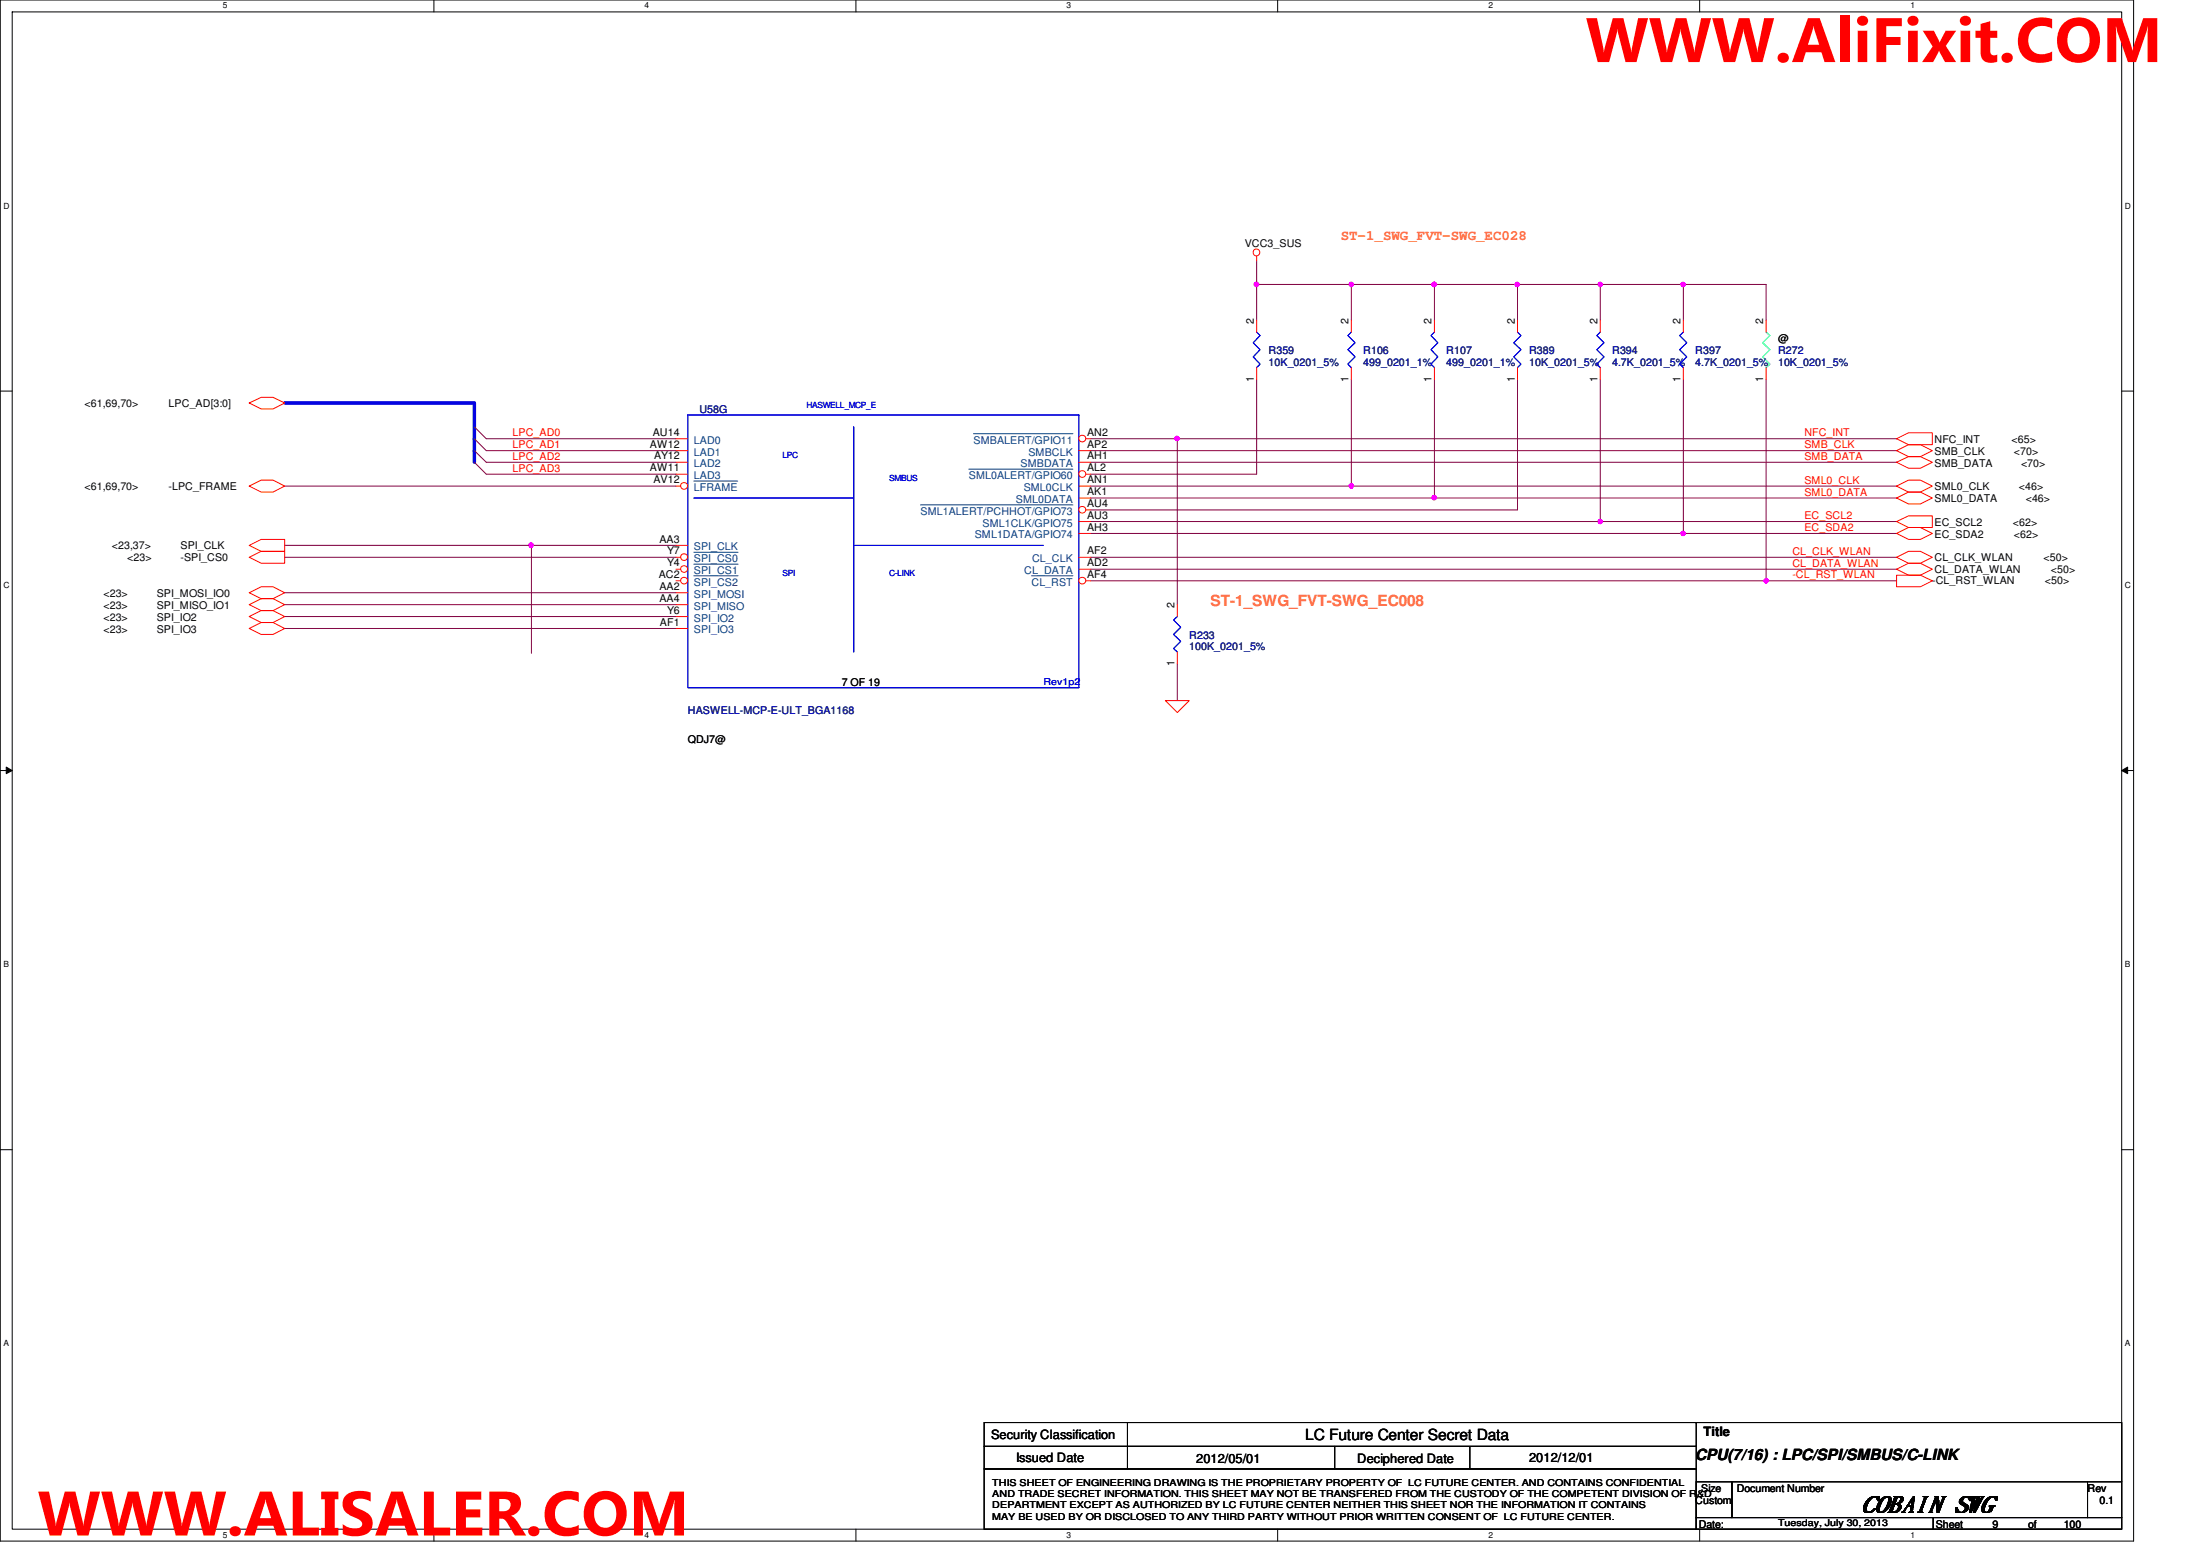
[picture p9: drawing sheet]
<svg xmlns="http://www.w3.org/2000/svg" width="297mm" height="210mm" viewBox="0 0 297 210" stroke-linecap="round" stroke-linejoin="round" font-family="sans-serif">
<path d="M0 0h288.1v208h-288.1zM1.6 1.6h284.9v204.8h-284.9z" fill="none" stroke="#000" stroke-width=".14"/>
<g fill="#fff">
<path d="M30.1 .2h.6v1.2h-.6z"/>
<path d="M30.1 206.6h.6v1.2h-.6z"/>
</g>
<path d="M58.6 0v1.6M58.6 206.4v1.6" fill="none" stroke="#000" stroke-width=".14"/>
<g fill="#fff">
<path d="M87 .2h.6v1.2h-.6z"/>
<path d="M87 206.6h.6v1.2h-.6z"/>
</g>
<path d="M115.6 0v1.6M115.6 206.4v1.6" fill="none" stroke="#000" stroke-width=".14"/>
<g fill="#fff">
<path d="M144 .2h.6v1.2h-.6z"/>
<path d="M144 206.6h.6v1.2h-.6z"/>
</g>
<path d="M172.5 0v1.6M172.5 206.4v1.6" fill="none" stroke="#000" stroke-width=".14"/>
<g fill="#fff">
<path d="M201 .2h.5v1.2h-.5z"/>
<path d="M201 206.6h.5v1.2h-.5z"/>
</g>
<path d="M229.5 0v1.6M229.5 206.4v1.6" fill="none" stroke="#000" stroke-width=".14"/>
<g fill="#fff">
<path d="M257.9 .2h.6v1.2h-.6z"/>
<path d="M257.9 206.6h.6v1.2h-.6z"/>
<path d="M.5 27.2h.7v1.2h-.7z"/>
<path d="M286.9 27.2h.8v1.2h-.8z"/>
<path d="M.5 78.4h.7v1.1h-.7z"/>
<path d="M286.9 78.4h.8v1.1h-.8z"/>
</g>
<path d="M0 52.8h1.6M286.5 52.8h1.6" fill="none" stroke="#000" stroke-width=".14"/>
<g fill="#fff">
<path d="M.5 129.6h.7v1.2h-.7z"/>
<path d="M286.9 129.6h.7v1.2h-.7z"/>
</g>
<path d="M0 104h1.6M.8 103.5l.8 .5-.8 .4zM286.5 104h1.6M286.5 104l.8-.5v.9z" fill="none" stroke="#000" stroke-width=".14"/>
<path d="M.8 103.5l.8 .5-.8 .4zM286.5 104l.8-.5v.9z" fill="#000"/>
<g fill="#fff">
<path d="M.5 180.8h.7v1.1h-.7z"/>
<path d="M286.9 180.8h.7v1.1h-.7z"/>
</g>
<path d="M0 155.2h1.6M286.5 155.2h1.6" fill="none" stroke="#000" stroke-width=".14"/>
<path d="M65.7 59.2h25.6M38.4 65.6h52.9M65.7 60.8h25.6M65.7 62.4h25.6M65.7 64h25.6M71.8 73.6h19.5M38.4 83.2h52.9M38.4 84.8h52.9" fill="none" stroke="#800040" stroke-width=".14"/>
<path d="M38.4 54.4h25.6M64 60.8v1.6" fill="none" stroke="#00f" stroke-width=".47"/>
<circle cx="71.7" cy="73.6" r=".31" fill="#f0f"/>
<circle cx="71.7" cy="73.6" r=".31" fill="none" stroke="#f0f" stroke-width=".14"/>
<path d="M193.7 38.4h11.2M38.4 75.2h52.9M147.3 67.2h46.4M147.3 65.6h35.2M216.1 70.4h40M38.4 80h52.9M38.4 81.6h52.9" fill="none" stroke="#800040" stroke-width=".14"/>
<circle cx="216.1" cy="70.4" r=".3" fill="#f0f"/>
<circle cx="216.1" cy="70.4" r=".3" fill="none" stroke="#f0f" stroke-width=".14"/>
<path d="M204.9 38.4v4.8M204.9 51.2v17.6M216.1 51.2v19.2h-68.8M238.5 51.2v27.2h-91.2" fill="none" stroke="#800040" stroke-width=".14"/>
<circle cx="204.8" cy="38.4" r=".3" fill="#f0f"/>
<circle cx="204.8" cy="38.4" r=".3" fill="none" stroke="#f0f" stroke-width=".14"/>
<path d="M204.9 38.4h11.2M147.3 68.8h57.6" fill="none" stroke="#800040" stroke-width=".14"/>
<circle cx="216.1" cy="38.4" r=".3" fill="#f0f"/>
<circle cx="216.1" cy="38.4" r=".3" fill="none" stroke="#f0f" stroke-width=".14"/>
<path d="M216.1 38.4v4.8M227.3 51.2v20.8" fill="none" stroke="#800040" stroke-width=".14"/>
<circle cx="227.2" cy="72" r=".3" fill="#f0f"/>
<circle cx="227.2" cy="72" r=".3" fill="none" stroke="#f0f" stroke-width=".14"/>
<path d="M216.1 38.4h11.2" fill="none" stroke="#800040" stroke-width=".14"/>
<circle cx="227.2" cy="38.4" r=".3" fill="#f0f"/>
<circle cx="227.2" cy="38.4" r=".3" fill="none" stroke="#f0f" stroke-width=".14"/>
<path d="M227.3 38.4v4.8M238.5 38.4v4.8M238.5 78.4h17.6" fill="none" stroke="#800040" stroke-width=".14"/>
<circle cx="238.5" cy="78.4" r=".3" fill="#f0f"/>
<circle cx="238.5" cy="78.4" r=".3" fill="none" stroke="#f0f" stroke-width=".14"/>
<path d="M169.7 38.4v4.8M227.3 38.4h11.2M159 59.2h97.1M169.7 51.2v12.8h-22.4M182.5 51.2v14.4h73.6M147.3 75.2h108.8M147.3 76.8h108.8M147.3 72h108.8" fill="none" stroke="#800040" stroke-width=".14"/>
<circle cx="182.4" cy="65.6" r=".31" fill="#f0f"/>
<circle cx="182.4" cy="65.6" r=".31" fill="none" stroke="#f0f" stroke-width=".14"/>
<path d="M193.7 51.2v16" fill="none" stroke="#800040" stroke-width=".14"/>
<circle cx="193.7" cy="67.2" r=".31" fill="#f0f"/>
<circle cx="193.7" cy="67.2" r=".31" fill="none" stroke="#f0f" stroke-width=".14"/>
<path d="M169.7 38.4h12.8M193.7 67.2h62.4" fill="none" stroke="#800040" stroke-width=".14"/>
<circle cx="182.5" cy="38.4" r=".3" fill="#f0f"/>
<circle cx="182.5" cy="38.4" r=".3" fill="none" stroke="#f0f" stroke-width=".14"/>
<circle cx="169.7" cy="38.4" r=".31" fill="#f0f"/>
<circle cx="169.7" cy="38.4" r=".31" fill="none" stroke="#f0f" stroke-width=".14"/>
<path d="M193.7 38.4h-11.2v4.8" fill="none" stroke="#800040" stroke-width=".14"/>
<circle cx="193.7" cy="38.4" r=".31" fill="#f0f"/>
<circle cx="193.7" cy="38.4" r=".31" fill="none" stroke="#f0f" stroke-width=".14"/>
<path d="M193.7 38.4v4.8" fill="none" stroke="#800040" stroke-width=".14"/>
<circle cx="193.7" cy="38.4" r=".31" fill="#f0f"/>
<circle cx="193.7" cy="38.4" r=".31" fill="none" stroke="#f0f" stroke-width=".14"/>
<path d="M159 59.2v22.4M38.4 73.6h33.4v14.6M147.3 60.8h108.8M147.3 62.4h108.8" fill="none" stroke="#800040" stroke-width=".14"/>
<path d="M64 54.4v6.4" fill="none" stroke="#00f" stroke-width=".47"/>
<circle cx="158.9" cy="59.2" r=".3" fill="#f0f"/>
<circle cx="158.9" cy="59.2" r=".3" fill="none" stroke="#f0f" stroke-width=".14"/>
<path d="M169.7 35.2v3.2M64 57.6l1.7 1.6M64 59.2l1.7 1.6M147.3 59.2h11.7M64 60.8l1.7 1.6M64 62.4l1.7 1.6M159 89.6v5" fill="none" stroke="#800040" stroke-width=".14"/>
<g fill="none" stroke="#f00" stroke-width=".14">
<path d="M169.7 34.6v.6M33.7 54.4l1.6-.8h1.6l1.5 .8-1.5 .8h-1.6zM91.3 59.2h1.6M169.7 49.6v1.6M169.7 43.2v1.6M182.5 49.6v1.6M182.5 43.2v1.6M193.7 49.6v1.6M193.7 43.2v1.6M204.9 49.6v1.6M204.9 43.2v1.6M216.1 49.6v1.6"/>
<path d="M216.1 43.2v1.6M227.3 49.6v1.6M227.3 43.2v1.6M238.5 49.6v1.6M238.5 43.2v1.6M256.1 59.2l1.6-.8h3.2v1.6h-3.2zM33.7 65.6l1.6-.8h1.6l1.5 .8-1.5 .8h-1.6zM33.7 73.6l1.6-.8h3.1v1.6h-3.1zM33.7 75.2l1.6-.8h3.1v1.6h-3.1zM91.3 60.8h1.6M91.3 62.4h1.6M91.3 64h1.6"/>
<path d="M256.1 77.6h3.2l1.6 .8-1.6 .8h-3.2zM256.1 72l1.6-.8h1.6l1.6 .8-1.6 .8h-1.6zM256.1 70.4l1.6-.8h3.2v1.6h-3.2zM256.1 75.2l1.6-.8h1.6l1.6 .8-1.6 .8h-1.6zM256.1 76.8l1.6-.8h1.6l1.6 .8-1.6 .8h-1.6zM256.1 62.4l1.6-.8h1.6l1.6 .8-1.6 .8h-1.6zM256.1 67.2l1.6-.8h1.6l1.6 .8-1.6 .8h-1.6zM256.1 65.6l1.6-.8h1.6l1.6 .8-1.6 .8h-1.6zM256.1 60.8l1.6-.8h1.6l1.6 .8-1.6 .8h-1.6zM33.7 81.6l1.6-.8h1.6l1.5 .8-1.5 .8h-1.6zM33.7 83.2l1.6-.8h1.6l1.5 .8-1.5 .8h-1.6zM33.7 84.8l1.6-.8h1.6l1.5 .8-1.5 .8h-1.6z"/>
<path d="M33.7 80l1.6-.8h1.6l1.5 .8-1.5 .8h-1.6zM157.3 94.6h3.3l-1.6 1.6zM159 88v1.6M159 81.6v1.6"/>
<circle cx="169.6" cy="34.1" r=".46"/>
</g>
<path d="M132.9 192h96.1v3.2h-96.1zM132.9 195.2h96.1v3.1h-96.1zM132.9 198.3h96.1v8.1h-96.1zM152.2 192v6.3M180.2 195.2v3.1M198.5 195.2v3.1M228.9 192h57.6v8M229 200h4.8v4.9h-4.8zM229 204.9h32v1.5h-32zM233.8 200h48.1v4.9h-48.1zM261 204.9h25.5v1.5h-25.5zM281.9 200h4.6v4.9h-4.6z" fill="none" stroke="#000" stroke-width=".14"/>
<path d="M92.9 56h52.8v36.8h-52.8zM115.3 57.6v30.4M169.7 44.8l.4 .5-.9 1 .9 .9-.9 1 .9 .9-.4 .5M182.5 44.8l-.5 .5 1 1-1 .9 1 1-1 .9 .5 .5M193.7 44.8l-.5 .5 .9 1-.9 .9 .9 1-.9 .9 .5 .5M204.9 44.8l.5 .5-1 1 1 .9-1 1 1 .9-.5 .5M216.1 44.8l-.5 .5 1 1-1 .9 1 1-1 .9 .5 .5M227.3 44.8l-.5 .5 .9 1-.9 .9 .9 1-.9 .9 .5 .5M93.7 67.2h21.6M115.3 73.6h25.6M159 83.2l-.6 .5 1 1-1 .9 1 1-1 .9 .6 .5" fill="none" stroke="#00f" stroke-width=".14"/>
<path d="M238.5 44.8l.5 .5-1 1 1 .9-1 1 1 .9-.5 .5" fill="none" stroke="#00ff80" stroke-width=".14"/>
<circle cx="92.4" cy="65.6" r=".46" fill="#fff"/>
<g fill="none" stroke="#f00" stroke-width=".14">
<path d="M91.3 65.6h.6"/>
<circle cx="92.4" cy="65.6" r=".46"/>
</g>
<path d="M93.7 64.9h5.9" fill="none" stroke="#004080" stroke-width=".14"/>
<circle cx="92.4" cy="75.2" r=".46" fill="#fff"/>
<g fill="none" stroke="#f00" stroke-width=".14">
<path d="M91.3 75.2h.6M91.3 73.6h1.6"/>
<circle cx="92.4" cy="75.2" r=".46"/>
</g>
<path d="M93.7 74.5h5.9" fill="none" stroke="#004080" stroke-width=".14"/>
<circle cx="92.4" cy="76.8" r=".46" fill="#fff"/>
<g fill="none" stroke="#f00" stroke-width=".14">
<path d="M91.3 76.8h.6"/>
<circle cx="92.4" cy="76.8" r=".46"/>
</g>
<path d="M93.7 76.2h5.9" fill="none" stroke="#004080" stroke-width=".14"/>
<circle cx="92.4" cy="78.4" r=".46" fill="#fff"/>
<g fill="none" stroke="#f00" stroke-width=".14">
<path d="M91.3 78.4h.6M91.3 80h1.6M91.3 81.6h1.6M91.3 83.2h1.6M91.3 84.8h1.6"/>
<circle cx="92.4" cy="78.4" r=".46"/>
</g>
<path d="M93.7 77.7h5.9" fill="none" stroke="#004080" stroke-width=".14"/>
<circle cx="146.1" cy="59.2" r=".46" fill="#fff"/>
<g fill="none" stroke="#f00" stroke-width=".14">
<path d="M146.6 59.2h.7M145.7 60.8h1.6"/>
<circle cx="146.1" cy="59.2" r=".46"/>
</g>
<path d="M131.4 58.5h13.5" fill="none" stroke="#004080" stroke-width=".14"/>
<circle cx="146.1" cy="64" r=".46" fill="#fff"/>
<g fill="none" stroke="#f00" stroke-width=".14">
<path d="M145.7 62.4h1.6M145.7 65.6h1.6M145.7 67.2h1.6M146.6 64h.7"/>
<circle cx="146.1" cy="64" r=".46"/>
</g>
<path d="M130.8 63.3h14.1" fill="none" stroke="#004080" stroke-width=".14"/>
<circle cx="146.1" cy="68.8" r=".46" fill="#fff"/>
<g fill="none" stroke="#f00" stroke-width=".14">
<path d="M145.7 72h1.6M145.7 70.4h1.6M145.7 75.2h1.6M145.7 76.8h1.6M146.6 68.8h.7"/>
<circle cx="146.1" cy="68.8" r=".46"/>
</g>
<path d="M124.3 68.2h20.6" fill="none" stroke="#004080" stroke-width=".14"/>
<circle cx="146.1" cy="78.4" r=".46" fill="#fff"/>
<g fill="none" stroke="#f00" stroke-width=".14">
<path d="M146.6 78.4h.7"/>
<circle cx="146.1" cy="78.4" r=".46"/>
</g>
<path d="M139.3 77.7h5.6" fill="none" stroke="#004080" stroke-width=".14"/>
<circle cx="71.7" cy="73.6" r=".31" fill="#f0f"/>
<circle cx="71.7" cy="73.6" r=".31" fill="none" stroke="#f0f" stroke-width=".14"/>
<circle cx="216.1" cy="70.4" r=".3" fill="#f0f"/>
<circle cx="216.1" cy="70.4" r=".3" fill="none" stroke="#f0f" stroke-width=".14"/>
<circle cx="204.8" cy="38.4" r=".3" fill="#f0f"/>
<circle cx="204.8" cy="38.4" r=".3" fill="none" stroke="#f0f" stroke-width=".14"/>
<circle cx="216.1" cy="38.4" r=".3" fill="#f0f"/>
<circle cx="216.1" cy="38.4" r=".3" fill="none" stroke="#f0f" stroke-width=".14"/>
<circle cx="227.2" cy="72" r=".3" fill="#f0f"/>
<circle cx="227.2" cy="72" r=".3" fill="none" stroke="#f0f" stroke-width=".14"/>
<circle cx="227.2" cy="38.4" r=".3" fill="#f0f"/>
<circle cx="227.2" cy="38.4" r=".3" fill="none" stroke="#f0f" stroke-width=".14"/>
<circle cx="238.5" cy="78.4" r=".3" fill="#f0f"/>
<circle cx="238.5" cy="78.4" r=".3" fill="none" stroke="#f0f" stroke-width=".14"/>
<circle cx="182.4" cy="65.6" r=".31" fill="#f0f"/>
<circle cx="182.4" cy="65.6" r=".31" fill="none" stroke="#f0f" stroke-width=".14"/>
<circle cx="193.7" cy="67.2" r=".31" fill="#f0f"/>
<circle cx="193.7" cy="67.2" r=".31" fill="none" stroke="#f0f" stroke-width=".14"/>
<circle cx="182.5" cy="38.4" r=".3" fill="#f0f"/>
<circle cx="182.5" cy="38.4" r=".3" fill="none" stroke="#f0f" stroke-width=".14"/>
<circle cx="169.7" cy="38.4" r=".31" fill="#f0f"/>
<circle cx="169.7" cy="38.4" r=".31" fill="none" stroke="#f0f" stroke-width=".14"/>
<circle cx="193.7" cy="38.4" r=".31" fill="#f0f"/>
<circle cx="193.7" cy="38.4" r=".31" fill="none" stroke="#f0f" stroke-width=".14"/>
<circle cx="193.7" cy="38.4" r=".31" fill="#f0f"/>
<circle cx="193.7" cy="38.4" r=".31" fill="none" stroke="#f0f" stroke-width=".14"/>
<circle cx="158.9" cy="59.2" r=".3" fill="#f0f"/>
<circle cx="158.9" cy="59.2" r=".3" fill="none" stroke="#f0f" stroke-width=".14"/>
<g font-size="8.5" fill="#f00">
<text x="214.1" y="8.4">WWW.AliFixit.COM</text>
<text x="5.1" y="207.3">WWW.ALISALER.COM</text>
</g>
<text font-size="3" x="251.4" y="204">COBAIN SWG</text>
<text font-size="2.1" fill="#ff8000" x="163.4" y="81.7">ST-1_SWG_FVT-SWG_EC008</text>
<g font-size="2.1">
<text x="176.2" y="194.4">LC Future Center Secret Data</text>
<text x="228.9" y="197.1">CPU(7/16) : LPC/SPI/SMBUS/C-LINK</text>
</g>
<text font-size="1.9" fill="#ff8000" x="181" y="32.3">ST-1_SWG_FVT-SWG_EC028</text>
<g font-size="1.7">
<text x="133.8" y="194.3">Security Classification</text>
<text x="137.2" y="197.3">Issued Date</text>
<text x="161.5" y="197.5">2012/05/01</text>
<text x="183.3" y="197.5">Deciphered Date</text>
<text x="206.5" y="197.3">2012/12/01</text>
<text x="230" y="193.8">Title</text>
</g>
<g font-size="1.4">
<text x="168.1" y="33.4">VCC3_SUS</text>
<text x="169.3" y="43.7" transform="rotate(-90 169.3 43.7)">2</text>
<text x="182.1" y="43.7" transform="rotate(-90 182.1 43.7)">2</text>
<text x="193.3" y="43.7" transform="rotate(-90 193.3 43.7)">2</text>
<text x="204.5" y="43.7" transform="rotate(-90 204.5 43.7)">2</text>
<text x="215.7" y="43.7" transform="rotate(-90 215.7 43.7)">2</text>
<text x="226.9" y="43.7" transform="rotate(-90 226.9 43.7)">2</text>
<text x="238.1" y="43.7" transform="rotate(-90 238.1 43.7)">2</text>
<text x="240.1" y="46.2">@</text>
<text x="169.3" y="51.5" transform="rotate(-90 169.3 51.5)">1</text>
<text x="182.1" y="51.5" transform="rotate(-90 182.1 51.5)">1</text>
<text x="193.3" y="51.5" transform="rotate(-90 193.3 51.5)">1</text>
<text x="204.5" y="51.5" transform="rotate(-90 204.5 51.5)">1</text>
<text x="215.7" y="51.5" transform="rotate(-90 215.7 51.5)">1</text>
<text x="226.9" y="51.5" transform="rotate(-90 226.9 51.5)">1</text>
<text x="238.1" y="51.5" transform="rotate(-90 238.1 51.5)">1</text>
<text x="11.4" y="55">&lt;61,69,70&gt;</text>
<text x="22.8" y="55">LPC_AD[3:0]</text>
<text x="88.1" y="58.8">AU14</text>
<text x="146.8" y="58.8">AN2</text>
<text x="261.2" y="59.8">NFC_INT</text>
<text x="271.6" y="59.8">&lt;65&gt;</text>
<text x="87.8" y="60.5">AW12</text>
<text x="87.8" y="63.6">AW11</text>
<text x="88.2" y="65.2">AV12</text>
<text x="88.3" y="62">AY12</text>
<text x="146.8" y="65.2">AN1</text>
<text x="146.8" y="60.5">AP2</text>
<text x="146.8" y="62">AH1</text>
<text x="146.8" y="63.6">AL2</text>
<text x="261.2" y="63">SMB_DATA</text>
<text x="261.2" y="61.4">SMB_CLK</text>
<text x="271.9" y="61.4">&lt;70&gt;</text>
<text x="272.9" y="63">&lt;70&gt;</text>
<text x="11.4" y="66.2">&lt;61,69,70&gt;</text>
<text x="22.8" y="66.2">-LPC_FRAME</text>
<text x="146.8" y="71.6">AH3</text>
<text x="146.8" y="66.8">AK1</text>
<text x="146.8" y="68.5">AU4</text>
<text x="146.8" y="70">AU3</text>
<text x="261.2" y="71">EC_SCL2</text>
<text x="261.2" y="67.8">SML0_DATA</text>
<text x="261.2" y="66.2">SML0_CLK</text>
<text x="271.8" y="71">&lt;62&gt;</text>
<text x="272.6" y="66.2">&lt;46&gt;</text>
<text x="273.5" y="67.8">&lt;46&gt;</text>
<text x="15.1" y="74.2">&lt;23,37&gt;</text>
<text x="17.2" y="75.8">&lt;23&gt;</text>
<text x="24.4" y="74.2">SPI_CLK</text>
<text x="24.4" y="75.8">-SPI_CS0</text>
<text x="89" y="73.2">AA3</text>
<text x="90.1" y="74.8">Y7</text>
<text x="90.1" y="76.5">Y4</text>
<text x="146.8" y="74.8">AF2</text>
<text x="146.8" y="76.5">AD2</text>
<text x="261.2" y="72.6">EC_SDA2</text>
<text x="261.2" y="75.8">CL_CLK_WLAN</text>
<text x="261.2" y="77.4">CL_DATA_WLAN</text>
<text x="271.9" y="72.6">&lt;62&gt;</text>
<text x="275.9" y="75.8">&lt;50&gt;</text>
<text x="276.9" y="77.4">&lt;50&gt;</text>
<text x="14" y="82.2">&lt;23&gt;</text>
<text x="14" y="83.8">&lt;23&gt;</text>
<text x="14" y="80.6">&lt;23&gt;</text>
<text x="21.2" y="82.2">SPI_MISO_IO1</text>
<text x="21.2" y="83.8">SPI_IO2</text>
<text x="21.2" y="80.6">SPI_MOSI_IO0</text>
<text x="88.9" y="78">AC2</text>
<text x="89" y="79.6">AA2</text>
<text x="89" y="81.2">AA4</text>
<text x="90.1" y="82.8">Y6</text>
<text x="146.8" y="78">AF4</text>
<text x="158.6" y="82.1" transform="rotate(-90 158.6 82.1)">2</text>
<text x="260.9" y="78.8">-CL_RST_WLAN</text>
<text x="276.1" y="78.8">&lt;50&gt;</text>
<text x="14" y="85.4">&lt;23&gt;</text>
<text x="21.2" y="85.4">SPI_IO3</text>
<text x="89.1" y="84.5">AF1</text>
<text x="158.6" y="89.9" transform="rotate(-90 158.6 89.9)">1</text>
<text x="113.7" y="92.6">7 OF 19</text>
<text x="92.9" y="100.2">QDJ7@</text>
<text x="228.9" y="203">Custom</text>
<text x="229.7" y="201.4">Size</text>
<text x="234.5" y="201.4">Document Number</text>
<text x="281.9" y="201.4">Rev</text>
<text x="283.5" y="203">0.1</text>
<text x="229.4" y="206.2">Date:</text>
<text x="261.4" y="206.2">Sheet</text>
<text x="269" y="206.2">9</text>
<text x="273.9" y="206.2">of</text>
<text x="278.6" y="206.2">100</text>
</g>
<g font-size="1.4" fill="#000080">
<text x="171.3" y="47.8">R359</text>
<text x="184.1" y="47.8">R106</text>
<text x="195.3" y="47.8">R107</text>
<text x="206.5" y="47.8">R389</text>
<text x="217.7" y="47.8">R394</text>
<text x="228.9" y="47.8">R397</text>
<text x="240.1" y="47.8">R272</text>
<text x="171.3" y="49.4">10K_0201_5%</text>
<text x="184.1" y="49.4">499_0201_1%</text>
<text x="195.3" y="49.4">499_0201_1%</text>
<text x="206.5" y="49.4">10K_0201_5%</text>
<text x="217.7" y="49.4">4.7K_0201_5%</text>
<text x="228.9" y="49.4">4.7K_0201_5%</text>
<text x="240.1" y="49.4">10K_0201_5%</text>
<text x="94.4" y="55.8">U58G</text>
<text x="160.6" y="86.2">R233</text>
<text x="160.6" y="87.8">100K_0201_5%</text>
<text x="92.9" y="96.4">HASWELL-MCP-E-ULT_BGA1168</text>
</g>
<g font-size="1.4" fill="#f00">
<text x="69.2" y="58.9">LPC_AD0</text>
<text x="243.6" y="58.9">NFC_INT</text>
<text x="69.2" y="60.5">LPC_AD1</text>
<text x="69.2" y="62.1">LPC_AD2</text>
<text x="69.2" y="63.7">LPC_AD3</text>
<text x="243.6" y="65.3">SML0_CLK</text>
<text x="243.6" y="60.5">SMB_CLK</text>
<text x="243.6" y="62.1">SMB_DATA</text>
<text x="243.6" y="70.1">EC_SCL2</text>
<text x="243.6" y="71.7">EC_SDA2</text>
<text x="243.6" y="66.9">SML0_DATA</text>
<text x="242" y="74.9">CL_CLK_WLAN</text>
<text x="242" y="76.5">CL_DATA_WLAN</text>
<text x="242" y="78.1">-CL_RST_WLAN</text>
</g>
<g font-size="1.4" fill="#004080">
<text x="93.7" y="59.9">LAD0</text>
<text x="131.4" y="59.9">SMBALERT/GPIO11</text>
<text x="93.7" y="61.5">LAD1</text>
<text x="93.7" y="63.1">LAD2</text>
<text x="93.7" y="64.7">LAD3</text>
<text x="130.8" y="64.7">SML0ALERT/GPIO60</text>
<text x="137.8" y="63.1">SMBDATA</text>
<text x="138.8" y="61.5">SMBCLK</text>
<text x="93.7" y="66.3">LFRAME</text>
<text x="124.3" y="69.5">SML1ALERT/PCHHOT/GPIO73</text>
<text x="132.7" y="71.1">SML1CLK/GPIO75</text>
<text x="137.2" y="67.9">SML0DATA</text>
<text x="138.2" y="66.3">SML0CLK</text>
<text x="93.7" y="75.9">SPI_CS0</text>
<text x="93.7" y="74.3">SPI_CLK</text>
<text x="93.7" y="77.5">SPI_CS1</text>
<text x="131.6" y="72.7">SML1DATA/GPIO74</text>
<text x="138.3" y="77.5">CL_DATA</text>
<text x="139.4" y="75.9">CL_CLK</text>
<text x="93.7" y="79.1">SPI_CS2</text>
<text x="93.7" y="80.7">SPI_MOSI</text>
<text x="93.7" y="82.3">SPI_MISO</text>
<text x="93.7" y="83.9">SPI_IO2</text>
<text x="139.3" y="79.1">CL_RST</text>
<text x="93.7" y="85.5">SPI_IO3</text>
</g>
<text font-size="1.3" fill="#00f" x="140.9" y="92.4">Rev1p2</text>
<g font-size="1.3">
<text x="134" y="200.6">THIS SHEET OF ENGINEERING DRAWING IS THE PROPRIETARY PROPERTY OF LC FUTURE CENTER. AND CONTAINS CONFIDENTIAL</text>
<text x="134" y="202.1">AND TRADE SECRET INFORMATION. THIS SHEET MAY NOT BE TRANSFERED FROM THE CUSTODY OF THE COMPETENT DIVISION OF R&amp;D</text>
<text x="134" y="203.6">DEPARTMENT EXCEPT AS AUTHORIZED BY LC FUTURE CENTER NEITHER THIS SHEET NOR THE INFORMATION IT CONTAINS</text>
<text x="134" y="205.1">MAY BE USED BY OR DISCLOSED TO ANY THIRD PARTY WITHOUT PRIOR WRITTEN CONSENT OF LC FUTURE CENTER.</text>
<text x="240.1" y="206">Tuesday, July 30, 2013</text>
</g>
<g font-size="1.1">
<text x="30.1" y="1.1">5</text>
<text x="87" y="1.1">4</text>
<text x="144" y="1.1">3</text>
<text x="201" y="1.1">2</text>
<text x="257.9" y="1.1">1</text>
<text x=".5" y="28.2">D</text>
<text x="286.9" y="28.2">D</text>
<text x=".5" y="79.3">C</text>
<text x="286.9" y="79.3">C</text>
<text x=".5" y="130.6">B</text>
<text x="286.9" y="130.6">B</text>
<text x=".5" y="181.7">A</text>
<text x="286.9" y="181.7">A</text>
<text x="30.1" y="207.6">5</text>
<text x="87" y="207.6">4</text>
<text x="144" y="207.6">3</text>
<text x="201" y="207.6">2</text>
<text x="257.9" y="207.6">1</text>
</g>
<g font-size="1.1" fill="#00f">
<text x="108.9" y="55.1">HASWELL_MCP_E</text>
<text x="105.7" y="61.8">LPC</text>
<text x="120.1" y="65">SMBUS</text>
<text x="105.7" y="77.8">SPI</text>
<text x="120.1" y="77.8">C-LINK</text>
</g>
</svg>
